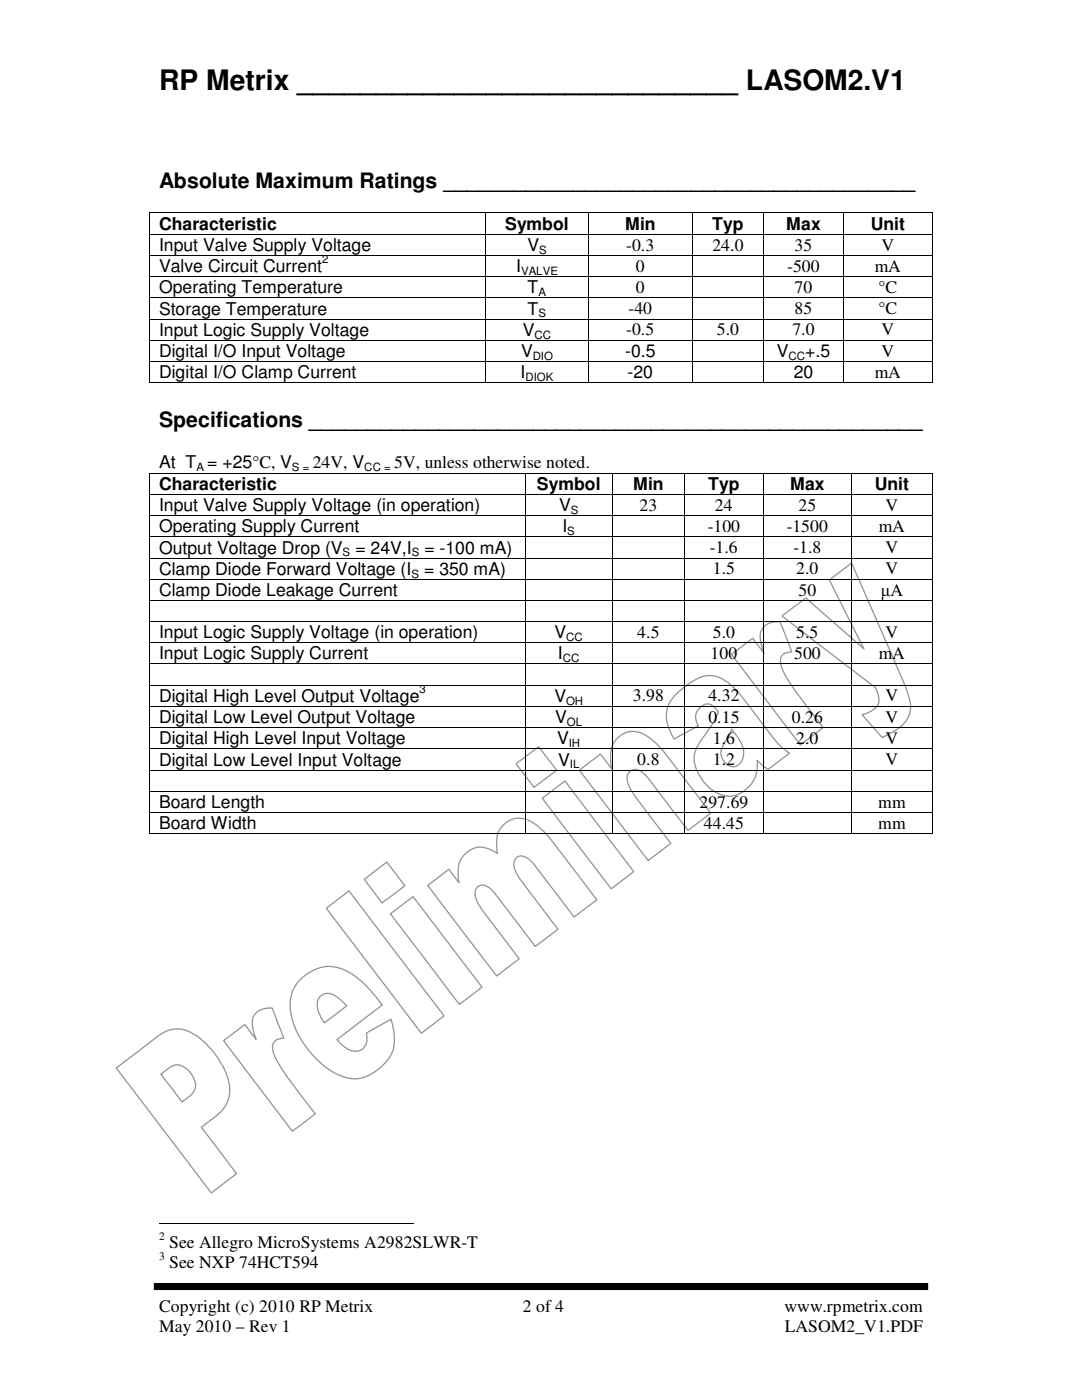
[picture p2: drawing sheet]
<svg xmlns="http://www.w3.org/2000/svg" width="216mm" height="279mm" viewBox="0 0 216 279" stroke-linecap="round" stroke-linejoin="round" font-family="sans-serif">
<path d="M30.7 256.8h154.5" fill="none" stroke="#000" stroke-width="1.4" stroke-linecap="butt"/>
<g fill="none" stroke="#969696" stroke-width=".26">
<path d="M135.2 138.3l.7-.7a10.7 10.7 0 0 1 5.5-2.8 7.5 7.5 0 0 1 5.5 2.9l8.2 10.5 2.4 2.1-4.2 3.2-1-.6-1.2-1.2a6.2 6.2 0 0 1-5.6 7.2 8.3 8.3 0 0 1-6.9-6.5 5.7 5.7 0 0 1 1.3-4.7l2.1-2.9 .8-1.4 .5-1.3-.3-.5a1.93 1.93 0 0 0-3.4-.3 2.63 2.63 0 0 0-.3 3.6l-4.8 2.6a8 8 0 0 1-1.4-6 6.7 6.7 0 0 1 2.1-3.2zM146 130.6l4.2-3.2 2.2 2.9a6.4 6.4 0 0 1-.5-4.5 3.5 3.5 0 0 1 3.8-1.7l2.3 6a1.94 1.94 0 0 0-2.2 2.6 25.7 25.7 0 0 0 4.9 7.8l3.6 4.7-4.6 3.5zM156 122.9l4.8-3.6 11.6 10.2-6.9-13.8 4.4-3.3 8 18.3a56.2 56.2 0 0 1 3.7 9.2 5.3 5.3 0 0 1-3.1 5.9l-2.5 1.4-4-4.6a4.3 4.3 0 0 0 3.3-2.3v-1.5a3.4 3.4 0 0 0-1.8-2.5zM103 152.4l4.5-3.4 3.6 4.7-4.5 3.4zM108.2 159.3l4.5-3.4 13.7 18-4.4 3.5zM115.6 153.7l4.2-3.2 2.2 2.9a6.9 6.9 0 0 1 .9-5.8 4.4 4.4 0 0 1 6.3-.7 21.6 21.6 0 0 1 5.3 5.8l7.3 9.6-4.5 3.4-4.9-6.3a26.3 26.3 0 0 0-4.6-5.5 1.71 1.71 0 0 0-2 0 1.71 1.71 0 0 0-.6 1.9 11.8 11.8 0 0 0 2.7 4.7l6 7.8-4.6 3.4zM146 145.5l.4 .6a5.7 5.7 0 0 1 1.8 5.3 2 2 0 0 1-1.7 1.6 2 2 0 0 1-2.1-1.1 2.77 2.77 0 0 1 0-3.4zM72.7 175.5l4.5-3.5 3.6 4.8-4.6 3.4zM85.3 176.7l4.3-3.2 2 2.6a5.9 5.9 0 0 1 1.3-5.8 4.3 4.3 0 0 1 5.8-.3l.5 .3a6.9 6.9 0 0 1 .7-5.1 4.5 4.5 0 0 1 6.6-.9 23.1 23.1 0 0 1 5.4 5.8l7.2 9.5-4.5 3.4-7.9-10.3a3.4 3.4 0 0 0-3.2-1.8 2.05 2.05 0 0 0-.7 2.9l1 1.7 7.5 10-4.5 3.4-6.2-8.2a13.2 13.2 0 0 0-3.4-3.8 1.58 1.58 0 0 0-1.9 0 1.58 1.58 0 0 0-.5 1.9 13.1 13.1 0 0 0 3.1 5l5.7 7.5-4.5 3.5zM60.1 195.3a7.6 7.6 0 0 1 10.4-.7 26.2 26.2 0 0 1 5.8 6l-9.1 6.9a5.4 5.4 0 0 0 3.9 2.3 2.45 2.45 0 0 0 2.1-3.1l-.1-.5 4.9-2.8a9.2 9.2 0 0 1-.2 7.5 9.6 9.6 0 0 1-7 4.4 12.3 12.3 0 0 1-8.3-4.6 15 15 0 0 1-4.5-11.3 6.7 6.7 0 0 1 2.1-4.1zM63.8 199a2.38 2.38 0 0 1 3.3-.1l2.1 1.8-4.5 3.4a5.2 5.2 0 0 1-1.2-4.8zM65.1 181.3l4.5-3.5 19 24.9-4.5 3.5z"/>
<path d="M77.9 182.4l4.5-3.5 13.8 18.1-4.5 3.4zM23.2 213.1l7.5-5.7a6.2 6.2 0 0 1 7.7-1.2 16.5 16.5 0 0 1 7.4 10.4 6.6 6.6 0 0 1-3.3 6.6l-2.3 1.8 7 9.2-5 3.9zM32.1 214.4l.3-.3a6.9 6.9 0 0 1 2.9-1.6 4.4 4.4 0 0 1 3.7 4.6 5.8 5.8 0 0 1-2.7 2.8zM44.6 207.7l4.3-3.2 2.2 2.9a6.6 6.6 0 0 1-.6-4.5 3.5 3.5 0 0 1 3.8-1.7l2.3 6a1.94 1.94 0 0 0-2.1 2.6 25.7 25.7 0 0 0 4.8 7.8l3.6 4.7-4.6 3.5z"/>
</g>
<g fill="#000">
<path d="M29.8 42.4h.1v.2h-.1zM29.8 46.7h.1v.1h-.1zM29.8 50.9h.1v.2h-.1zM29.8 55.1h.1v.2h-.1zM29.8 59.4h.1v.1h-.1zM96.8 42.4h.1v.2h-.1zM96.8 46.7h.1v.1h-.1zM96.8 50.9h.1v.2h-.1zM96.8 55.1h.1v.2h-.1zM96.8 59.4h.1v.1h-.1zM117.4 42.4h.2v.2h-.2zM117.4 46.7h.2v.1h-.2z"/>
<path d="M117.4 50.9h.2v.2h-.2zM117.4 55.1h.2v.2h-.2zM117.4 59.4h.2v.1h-.2zM138 42.4h.2v.2h-.2zM138 46.7h.2v.1h-.2zM138 50.9h.2v.2h-.2zM138 55.1h.2v.2h-.2zM138 59.4h.2v.1h-.2zM152.3 42.4h.2v.2h-.2zM152.3 46.7h.2v.1h-.2zM152.3 50.9h.2v.2h-.2zM152.3 55.1h.2v.2h-.2z"/>
<path d="M152.3 59.4h.2v.1h-.2zM168.2 42.4h.2v.2h-.2zM168.2 46.7h.2v.1h-.2zM168.2 50.9h.2v.2h-.2zM168.2 55.1h.2v.2h-.2zM168.2 59.4h.2v.1h-.2zM186 42.4h.1v.2h-.1zM186 46.7h.1v.1h-.1zM186 50.9h.1v.2h-.1zM186 55.1h.1v.2h-.1zM186 59.4h.1v.1h-.1zM29.8 63.6h.1v.2h-.1z"/>
<path d="M29.8 67.8h.1v.2h-.1zM29.8 72.1h.1v.1h-.1zM29.8 76.3h.1v.2h-.1zM96.8 63.6h.1v.2h-.1zM96.8 67.8h.1v.2h-.1zM96.8 72.1h.1v.1h-.1zM96.8 76.3h.1v.2h-.1zM117.4 63.6h.2v.2h-.2zM117.4 67.8h.2v.2h-.2zM117.4 72.1h.2v.1h-.2zM117.4 76.3h.2v.2h-.2zM138 63.6h.2v.2h-.2z"/>
<path d="M138 67.8h.2v.2h-.2zM138 72.1h.2v.1h-.2zM138 76.3h.2v.2h-.2zM152.3 63.6h.2v.2h-.2zM152.3 67.8h.2v.2h-.2zM152.3 72.1h.2v.1h-.2zM152.3 76.3h.2v.2h-.2zM168.2 63.6h.2v.2h-.2zM168.2 67.8h.2v.2h-.2zM168.2 72.1h.2v.1h-.2zM168.2 76.3h.2v.2h-.2zM186 63.6h.1v.2h-.1z"/>
<path d="M186 67.8h.1v.2h-.1zM186 72.1h.1v.1h-.1zM186 76.3h.1v.2h-.1zM29.8 94.4h.1v.1h-.1zM29.8 98.6h.1v.2h-.1zM104.7 94.4h.2v.1h-.2zM104.7 98.6h.2v.2h-.2zM122.2 94.4h.1v.1h-.1zM122.2 98.6h.1v.2h-.1zM136.4 94.4h.2v.1h-.2zM136.4 98.6h.2v.2h-.2zM152.3 94.4h.2v.1h-.2z"/>
<path d="M152.3 98.6h.2v.2h-.2zM169.8 94.4h.2v.1h-.2zM169.8 98.6h.2v.2h-.2zM186 94.4h.1v.1h-.1zM186 98.6h.1v.2h-.1zM29.8 102.8h.1v.2h-.1zM29.8 107.1h.1v.1h-.1zM29.8 111.3h.1v.2h-.1zM29.8 115.5h.1v.2h-.1zM29.8 119.8h.1v.1h-.1zM104.7 102.8h.2v.2h-.2zM104.7 107.1h.2v.1h-.2z"/>
<path d="M104.7 111.3h.2v.2h-.2zM104.7 115.5h.2v.2h-.2zM104.7 119.8h.2v.1h-.2zM122.2 102.8h.1v.2h-.1zM122.2 107.1h.1v.1h-.1zM122.2 111.3h.1v.2h-.1zM122.2 115.5h.1v.2h-.1zM122.2 119.8h.1v.1h-.1zM136.4 102.8h.2v.2h-.2zM136.4 107.1h.2v.1h-.2zM136.4 111.3h.2v.2h-.2zM136.4 115.5h.2v.2h-.2z"/>
<path d="M136.4 119.8h.2v.1h-.2zM152.3 102.8h.2v.2h-.2zM152.3 107.1h.2v.1h-.2zM152.3 111.3h.2v.2h-.2zM152.3 115.5h.2v.2h-.2zM152.3 119.8h.2v.1h-.2zM169.8 102.8h.2v.2h-.2zM169.8 107.1h.2v.1h-.2zM169.8 111.3h.2v.2h-.2zM169.8 115.5h.2v.2h-.2zM169.8 119.8h.2v.1h-.2zM186 102.8h.1v.2h-.1z"/>
<path d="M186 107.1h.1v.1h-.1zM186 111.3h.1v.2h-.1zM186 115.5h.1v.2h-.1zM186 119.8h.1v.1h-.1zM29.8 124h.1v.2h-.1zM29.8 128.2h.1v.2h-.1zM29.8 132.4h.1v.2h-.1zM29.8 136.7h.1v.1h-.1zM104.7 124h.2v.2h-.2zM104.7 128.2h.2v.2h-.2zM104.7 132.4h.2v.2h-.2zM104.7 136.7h.2v.1h-.2z"/>
<path d="M122.2 124h.1v.2h-.1zM122.2 128.2h.1v.2h-.1zM122.2 132.4h.1v.2h-.1zM122.2 136.7h.1v.1h-.1zM136.4 124h.2v.2h-.2zM136.4 128.2h.2v.2h-.2zM136.4 132.4h.2v.2h-.2zM136.4 136.7h.2v.1h-.2zM152.3 124h.2v.2h-.2zM152.3 128.2h.2v.2h-.2zM152.3 132.4h.2v.2h-.2zM152.3 136.7h.2v.1h-.2z"/>
<path d="M169.8 124h.2v.2h-.2zM169.8 128.2h.2v.2h-.2zM169.8 132.4h.2v.2h-.2zM169.8 136.7h.2v.1h-.2zM186 124h.1v.2h-.1zM186 128.2h.1v.2h-.1zM186 132.4h.1v.2h-.1zM186 136.7h.1v.1h-.1zM29.8 140.9h.1v.2h-.1zM29.8 145.1h.1v.2h-.1zM29.8 149.4h.1v.1h-.1zM29.8 153.6h.1v.2h-.1z"/>
<path d="M29.8 157.8h.1v.2h-.1zM104.7 140.9h.2v.2h-.2zM104.7 145.1h.2v.2h-.2zM104.7 149.4h.2v.1h-.2zM104.7 153.6h.2v.2h-.2zM104.7 157.8h.2v.2h-.2zM122.2 140.9h.1v.2h-.1zM122.2 145.1h.1v.2h-.1zM122.2 149.4h.1v.1h-.1zM122.2 153.6h.1v.2h-.1zM122.2 157.8h.1v.2h-.1zM136.4 140.9h.2v.2h-.2z"/>
<path d="M136.4 145.1h.2v.2h-.2zM136.4 149.4h.2v.1h-.2zM136.4 153.6h.2v.2h-.2zM136.4 157.8h.2v.2h-.2zM152.3 140.9h.2v.2h-.2zM152.3 145.1h.2v.2h-.2zM152.3 149.4h.2v.1h-.2zM152.3 153.6h.2v.2h-.2zM152.3 157.8h.2v.2h-.2zM169.8 140.9h.2v.2h-.2zM169.8 145.1h.2v.2h-.2zM169.8 149.4h.2v.1h-.2z"/>
<path d="M169.8 153.6h.2v.2h-.2zM169.8 157.8h.2v.2h-.2zM186 140.9h.1v.2h-.1zM186 145.1h.1v.2h-.1zM186 149.4h.1v.1h-.1zM186 153.6h.1v.2h-.1zM186 157.8h.1v.2h-.1zM29.8 162.1h.1v.1h-.1zM29.8 166.3h.1v.2h-.1zM104.7 162.1h.2v.1h-.2zM104.7 166.3h.2v.2h-.2zM122.2 162.1h.1v.1h-.1z"/>
<path d="M122.2 166.3h.1v.2h-.1zM136.4 162.1h.2v.1h-.2zM136.4 166.3h.2v.2h-.2zM152.3 162.1h.2v.1h-.2zM152.3 166.3h.2v.2h-.2zM169.8 162.1h.2v.1h-.2zM169.8 166.3h.2v.2h-.2zM186 162.1h.1v.1h-.1zM186 166.3h.1v.2h-.1z"/>
</g>
<g fill="none" stroke="#000" stroke-width=".2">
<path d="M29.8 42.6v4.1M29.8 46.8v4.1M29.8 51.1v4M29.8 55.3v4.1M29.8 59.5v4.1M29.9 42.5h66.9M29.9 46.7h66.9M29.9 51h66.9M29.9 55.2h66.9M29.9 59.4h66.9M96.9 42.6v4.1M96.9 46.8v4.1"/>
<path d="M96.9 51.1v4M96.9 55.3v4.1M96.9 59.5v4.1M96.9 42.5h20.5M96.9 46.7h20.5M96.9 51h20.5M96.9 55.2h20.5M96.9 59.4h20.5M117.5 42.6v4.1M117.5 46.8v4.1M117.5 51.1v4M117.5 55.3v4.1"/>
<path d="M117.5 59.5v4.1M117.6 42.5h20.4M117.6 46.7h20.4M117.6 51h20.4M117.6 55.2h20.4M117.6 59.4h20.4M138.1 42.6v4.1M138.1 46.8v4.1M138.1 51.1v4M138.1 55.3v4.1M138.1 59.5v4.1M138.2 42.5h14.1"/>
<path d="M138.2 46.7h14.1M138.2 51h14.1M138.2 55.2h14.1M138.2 59.4h14.1M152.4 42.6v4.1M152.4 46.8v4.1M152.4 51.1v4M152.4 55.3v4.1M152.4 59.5v4.1M152.5 42.5h15.7M152.5 46.7h15.7M152.5 51h15.7"/>
<path d="M152.5 55.2h15.7M152.5 59.4h15.7M168.3 42.6v4.1M168.3 46.8v4.1M168.3 51.1v4M168.3 55.3v4.1M168.3 59.5v4.1M168.4 42.5h17.6M168.4 46.7h17.6M168.4 51h17.6M168.4 55.2h17.6M168.4 59.4h17.6"/>
<path d="M186.1 42.6v4.1M186.1 46.8v4.1M186.1 51.1v4M186.1 55.3v4.1M186.1 59.5v4.1M29.8 63.8v4M29.8 68v4.1M29.8 72.2v4.1M29.9 63.7h66.9M29.9 67.9h66.9M29.9 72.1h66.9M29.9 76.4h66.9"/>
<path d="M96.9 63.8v4M96.9 68v4.1M96.9 72.2v4.1M96.9 63.7h20.5M96.9 67.9h20.5M96.9 72.1h20.5M96.9 76.4h20.5M117.5 63.8v4M117.5 68v4.1M117.5 72.2v4.1M117.6 63.7h20.4M117.6 67.9h20.4"/>
<path d="M117.6 72.1h20.4M117.6 76.4h20.4M138.1 63.8v4M138.1 68v4.1M138.1 72.2v4.1M138.2 63.7h14.1M138.2 67.9h14.1M138.2 72.1h14.1M138.2 76.4h14.1M152.4 63.8v4M152.4 68v4.1M152.4 72.2v4.1"/>
<path d="M152.5 63.7h15.7M152.5 67.9h15.7M152.5 72.1h15.7M152.5 76.4h15.7M168.3 63.8v4M168.3 68v4.1M168.3 72.2v4.1M168.4 63.7h17.6M168.4 67.9h17.6M168.4 72.1h17.6M168.4 76.4h17.6M186.1 63.8v4"/>
<path d="M186.1 68v4.1M186.1 72.2v4.1M29.8 94.5v4.1M29.8 98.8v4M29.9 94.4h74.8M29.9 98.7h74.8M104.8 94.5v4.1M104.8 98.8v4M104.9 94.4h17.3M104.9 98.7h17.3M122.3 94.5v4.1M122.3 98.8v4"/>
<path d="M122.3 94.4h14.1M122.3 98.7h14.1M136.5 94.5v4.1M136.5 98.8v4M136.6 94.4h15.7M136.6 98.7h15.7M152.4 94.5v4.1M152.4 98.8v4M152.5 94.4h17.3M152.5 98.7h17.3M169.9 94.5v4.1M169.9 98.8v4"/>
<path d="M170 94.4h16M170 98.7h16M186.1 94.5v4.1M186.1 98.8v4M29.8 103v4.1M29.8 107.2v4.1M29.8 111.5v4M29.8 115.7v4.1M29.8 119.9v4.1M29.9 102.9h74.8M29.9 107.1h74.8M29.9 111.4h74.8"/>
<path d="M29.9 115.6h74.8M29.9 119.8h74.8M104.8 103v4.1M104.8 107.2v4.1M104.8 111.5v4M104.8 115.7v4.1M104.8 119.9v4.1M104.9 102.9h17.3M104.9 107.1h17.3M104.9 111.4h17.3M104.9 115.6h17.3M104.9 119.8h17.3"/>
<path d="M122.3 103v4.1M122.3 107.2v4.1M122.3 111.5v4M122.3 115.7v4.1M122.3 119.9v4.1M122.3 102.9h14.1M122.3 107.1h14.1M122.3 111.4h14.1M122.3 115.6h14.1M122.3 119.8h14.1M136.5 103v4.1M136.5 107.2v4.1"/>
<path d="M136.5 111.5v4M136.5 115.7v4.1M136.5 119.9v4.1M136.6 102.9h15.7M136.6 107.1h15.7M136.6 111.4h15.7M136.6 115.6h15.7M136.6 119.8h15.7M152.4 103v4.1M152.4 107.2v4.1M152.4 111.5v4M152.4 115.7v4.1"/>
<path d="M152.4 119.9v4.1M152.5 102.9h17.3M152.5 107.1h17.3M152.5 111.4h17.3M152.5 115.6h17.3M152.5 119.8h17.3M169.9 103v4.1M169.9 107.2v4.1M169.9 111.5v4M169.9 115.7v4.1M169.9 119.9v4.1M170 102.9h16"/>
<path d="M170 107.1h16M170 111.4h16M170 115.6h16M170 119.8h16M186.1 103v4.1M186.1 107.2v4.1M186.1 111.5v4M186.1 115.7v4.1M186.1 119.9v4.1M29.8 124.2v4M29.8 128.4v4M29.8 132.6v4.1"/>
<path d="M29.8 136.8v4.1M29.9 124.1h74.8M29.9 128.3h74.8M29.9 132.5h74.8M29.9 136.7h74.8M104.8 124.2v4M104.8 128.4v4M104.8 132.6v4.1M104.8 136.8v4.1M104.9 124.1h17.3M104.9 128.3h17.3M104.9 132.5h17.3"/>
<path d="M104.9 136.7h17.3M122.3 124.2v4M122.3 128.4v4M122.3 132.6v4.1M122.3 136.8v4.1M122.3 124.1h14.1M122.3 128.3h14.1M122.3 132.5h14.1M122.3 136.7h14.1M136.5 124.2v4M136.5 128.4v4M136.5 132.6v4.1"/>
<path d="M136.5 136.8v4.1M136.6 124.1h15.7M136.6 128.3h15.7M136.6 132.5h15.7M136.6 136.7h15.7M152.4 124.2v4M152.4 128.4v4M152.4 132.6v4.1M152.4 136.8v4.1M152.5 124.1h17.3M152.5 128.3h17.3M152.5 132.5h17.3"/>
<path d="M152.5 136.7h17.3M169.9 124.2v4M169.9 128.4v4M169.9 132.6v4.1M169.9 136.8v4.1M170 124.1h16M170 128.3h16M170 132.5h16M170 136.7h16M186.1 124.2v4M186.1 128.4v4M186.1 132.6v4.1"/>
<path d="M186.1 136.8v4.1M29.8 141.1v4M29.8 145.3v4.1M29.8 149.5v4.1M29.8 153.8v4M29.8 158v4.1M29.9 141h74.8M29.9 145.2h74.8M29.9 149.4h74.8M29.9 153.7h74.8M29.9 157.9h74.8M104.8 141.1v4"/>
<path d="M104.8 145.3v4.1M104.8 149.5v4.1M104.8 153.8v4M104.8 158v4.1M104.9 141h17.3M104.9 145.2h17.3M104.9 149.4h17.3M104.9 153.7h17.3M104.9 157.9h17.3M122.3 141.1v4M122.3 145.3v4.1M122.3 149.5v4.1"/>
<path d="M122.3 153.8v4M122.3 158v4.1M122.3 141h14.1M122.3 145.2h14.1M122.3 149.4h14.1M122.3 153.7h14.1M122.3 157.9h14.1M136.5 141.1v4M136.5 145.3v4.1M136.5 149.5v4.1M136.5 153.8v4M136.5 158v4.1"/>
<path d="M136.6 141h15.7M136.6 145.2h15.7M136.6 149.4h15.7M136.6 153.7h15.7M136.6 157.9h15.7M152.4 141.1v4M152.4 145.3v4.1M152.4 149.5v4.1M152.4 153.8v4M152.4 158v4.1M152.5 141h17.3M152.5 145.2h17.3"/>
<path d="M152.5 149.4h17.3M152.5 153.7h17.3M152.5 157.9h17.3M169.9 141.1v4M169.9 145.3v4.1M169.9 149.5v4.1M169.9 153.8v4M169.9 158v4.1M170 141h16M170 145.2h16M170 149.4h16M170 153.7h16"/>
<path d="M170 157.9h16M186.1 141.1v4M186.1 145.3v4.1M186.1 149.5v4.1M186.1 153.8v4M186.1 158v4.1M29.8 162.2v4.1M29.9 162.1h74.8M29.9 166.4h74.8M104.8 162.2v4.1M104.9 162.1h17.3M104.9 166.4h17.3"/>
<path d="M122.3 162.2v4.1M122.3 162.1h14.1M122.3 166.4h14.1M136.5 162.2v4.1M136.6 162.1h15.7M136.6 166.4h15.7M152.4 162.2v4.1M152.5 162.1h17.3M152.5 166.4h17.3M169.9 162.2v4.1M170 162.1h16M170 166.4h16"/>
<path d="M186.1 162.2v4.1M31.7 244.2h50.8"/>
</g>
<text font-size="5.6" x="31.7" y="17.9">RP Metrix ____________________________ LASOM2.V1</text>
<g font-size="4.2">
<text x="31.7" y="37.4">Absolute Maximum Ratings ________________________________________</text>
<text x="31.7" y="85.3">Specifications ____________________________________________________</text>
</g>
<g font-size="3.5">
<text x="31.7" y="45.8">Characteristic</text>
<text x="100.8" y="45.8">Symbol</text>
<text x="124.7" y="45.8">Min</text>
<text x="142.1" y="45.8">Typ</text>
<text x="156.9" y="45.8">Max</text>
<text x="173.7" y="45.8">Unit</text>
<text x="31.7" y="50.1">Input Valve Supply Voltage</text>
<text x="105.2" y="50.1">V</text>
<text x="125" y="50">-0.3</text>
<text x="142.2" y="50">24.0</text>
<text x="158.5" y="50">35</text>
<text x="175.9" y="50">V</text>
<text x="31.7" y="54.3">Valve Circuit Current</text>
<text x="31.7" y="58.5">Operating Temperature</text>
<text x="103" y="54.3">I</text>
<text x="105.3" y="58.5">T</text>
<text x="126.9" y="54.2">0</text>
<text x="126.9" y="58.5">0</text>
<text x="157.1" y="54.2">-500</text>
<text x="158.5" y="58.5">70</text>
<text x="174.5" y="54.2">mA</text>
<text x="175.3" y="58.5">°C</text>
<text x="31.7" y="62.8">Storage Temperature</text>
<text x="105.3" y="62.8">T</text>
<text x="125.4" y="62.7">-40</text>
<text x="158.5" y="62.7">85</text>
<text x="175.3" y="62.7">°C</text>
<text x="31.7" y="67">Input Logic Supply Voltage</text>
<text x="31.7" y="71.2">Digital I/O Input Voltage</text>
<text x="104" y="71.2">V</text>
<text x="104.4" y="67">V</text>
<text x="124.8" y="71.2">-0.5</text>
<text x="125" y="66.9">-0.5</text>
<text x="143" y="66.9">5.0</text>
<text x="155" y="71.2">V</text>
<text x="158.1" y="66.9">7.0</text>
<text x="160.7" y="71.2">+.5</text>
<text x="175.9" y="71.2">V</text>
<text x="175.9" y="66.9">V</text>
<text x="31.7" y="75.5">Digital I/O Clamp Current</text>
<text x="103.9" y="75.5">I</text>
<text x="125.2" y="75.5">-20</text>
<text x="158.4" y="75.5">20</text>
<text x="174.5" y="75.4">mA</text>
<text x="31.7" y="93.5">At T = +25°C, V</text>
<text x="62.4" y="93.5">24V, V</text>
<text x="78.7" y="93.5">5V, unless otherwise noted.</text>
<text x="31.7" y="97.7">Characteristic</text>
<text x="107.1" y="97.7">Symbol</text>
<text x="126.3" y="97.7">Min</text>
<text x="127.6" y="101.9">23</text>
<text x="141.3" y="97.7">Typ</text>
<text x="142.7" y="101.9">24</text>
<text x="157.6" y="97.7">Max</text>
<text x="159.3" y="101.9">25</text>
<text x="174.5" y="97.7">Unit</text>
<text x="176.7" y="101.9">V</text>
<text x="31.7" y="102">Input Valve Supply Voltage (in operation)</text>
<text x="31.7" y="106.3">Operating Supply Current</text>
<text x="111.5" y="102">V</text>
<text x="112.2" y="106.3">I</text>
<text x="141.2" y="106.2">-100</text>
<text x="157" y="106.2">-1500</text>
<text x="175.3" y="106.2">mA</text>
<text x="31.7" y="110.5">Output Voltage Drop (V</text>
<text x="70.9" y="110.5">= 24V,I</text>
<text x="84.7" y="110.5">= -100 mA)</text>
<text x="141.6" y="110.4">-1.6</text>
<text x="158.3" y="110.4">-1.8</text>
<text x="176.7" y="110.4">V</text>
<text x="31.7" y="114.7">Clamp Diode Forward Voltage (I</text>
<text x="31.7" y="119">Clamp Diode Leakage Current</text>
<text x="84.6" y="114.7">= 350 mA)</text>
<text x="142.2" y="114.6">1.5</text>
<text x="158.9" y="114.6">2.0</text>
<text x="159.3" y="118.9">50</text>
<text x="175.8" y="118.9">µA</text>
<text x="176.7" y="114.6">V</text>
<text x="31.7" y="127.4">Input Logic Supply Voltage (in operation)</text>
<text x="31.7" y="131.6">Input Logic Supply Current</text>
<text x="110.7" y="127.4">V</text>
<text x="111.3" y="131.6">I</text>
<text x="127.2" y="127.3">4.5</text>
<text x="141.8" y="131.5">100</text>
<text x="142.2" y="127.3">5.0</text>
<text x="158.5" y="131.5">500</text>
<text x="158.9" y="127.3">5.5</text>
<text x="175.3" y="131.5">mA</text>
<text x="176.7" y="127.3">V</text>
<text x="31.7" y="140.1">Digital High Level Output Voltage</text>
<text x="110.6" y="140.1">V</text>
<text x="126.3" y="140">3.98</text>
<text x="141.4" y="140">4.32</text>
<text x="176.7" y="140">V</text>
<text x="31.7" y="144.3">Digital Low Level Output Voltage</text>
<text x="31.7" y="148.5">Digital High Level Input Voltage</text>
<text x="110.8" y="144.3">V</text>
<text x="111.2" y="148.5">V</text>
<text x="141.4" y="144.2">0.15</text>
<text x="142.2" y="148.5">1.6</text>
<text x="158" y="144.2">0.26</text>
<text x="158.9" y="148.5">2.0</text>
<text x="176.7" y="148.5">V</text>
<text x="176.7" y="144.2">V</text>
<text x="31.7" y="152.8">Digital Low Level Input Voltage</text>
<text x="111.4" y="152.8">V</text>
<text x="127.2" y="152.7">0.8</text>
<text x="142.2" y="152.7">1.2</text>
<text x="176.7" y="152.7">V</text>
<text x="31.7" y="161.2">Board Length</text>
<text x="139.6" y="161.2">297.69</text>
<text x="175.3" y="161.2">mm</text>
<text x="31.7" y="165.5">Board Width</text>
<text x="140.5" y="165.4">44.45</text>
<text x="175.3" y="165.4">mm</text>
<text x="33.8" y="249">See Allegro MicroSystems A2982SLWR-T</text>
<text x="33.8" y="253.1">See NXP 74HCT594</text>
<text x="31.7" y="261.7">Copyright (c) 2010 RP Metrix</text>
<text x="104.3" y="261.7">2 of 4</text>
<text x="156.5" y="261.7">www.rpmetrix.com</text>
<text x="31.7" y="265.8">May 2010 – Rev 1</text>
<text x="156.6" y="265.8">LASOM2_V1.PDF</text>
</g>
<g font-size="2.3">
<text x="64.3" y="52.5">2</text>
<text x="107.6" y="50.6">S</text>
<text x="104" y="54.9">VALVE</text>
<text x="107.5" y="59.1">A</text>
<text x="107.5" y="63.3">S</text>
<text x="106.3" y="71.8">DIO</text>
<text x="106.7" y="67.6">CC</text>
<text x="157.4" y="71.8">CC</text>
<text x="104.9" y="76">DIOK</text>
<text x="39.2" y="94">A</text>
<text x="58.3" y="94">S =</text>
<text x="72.7" y="94">CC =</text>
<text x="113.2" y="106.8">S</text>
<text x="113.9" y="102.6">S</text>
<text x="68.4" y="111">S</text>
<text x="82.2" y="111">S</text>
<text x="82.1" y="115.3">S</text>
<text x="113" y="128">CC</text>
<text x="112.3" y="132.2">CC</text>
<text x="83.7" y="138.3">3</text>
<text x="112.9" y="140.6">OH</text>
<text x="113.1" y="144.9">OL</text>
<text x="113.5" y="149.1">IH</text>
<text x="113.7" y="153.3">IL</text>
<text x="31.7" y="247.4">2</text>
<text x="31.7" y="251.5">3</text>
</g>
</svg>
